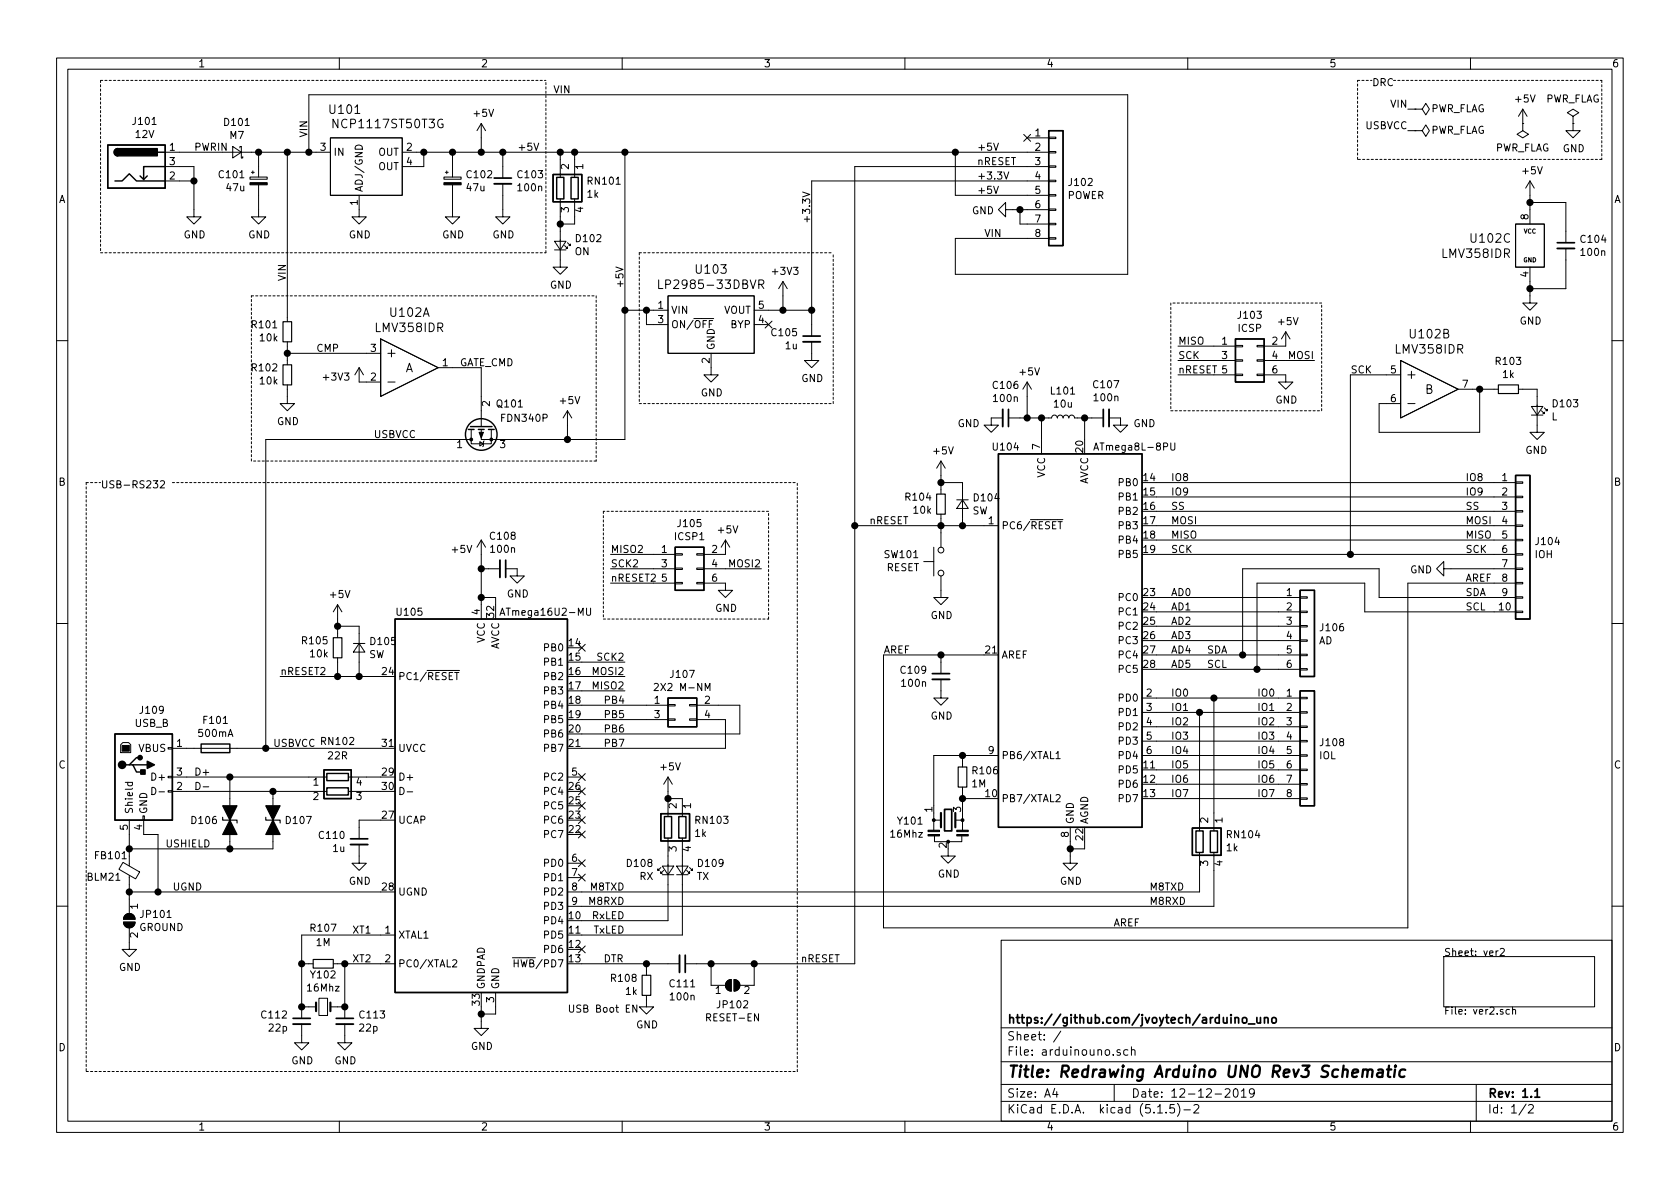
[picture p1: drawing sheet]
<svg xmlns="http://www.w3.org/2000/svg" width="297mm" height="210mm" viewBox="0 0 297 210" stroke-linecap="round" stroke-linejoin="round" font-family="sans-serif">
<g fill="none" stroke="#000" stroke-width=".18">
<path d="M10 10.3h277v189.9h-277zM12 12.2h273v186.1h-273zM60 10.3v1.9M110 10.3v1.9M160 10.3v1.9M210 10.3v1.9M248.9 19.3h1.3M250.2 19.3h1.3l.6 1 .6-1-.6-1-.6 1M250.2 19.3h.1M260 10.3v1.9M269.2 19.3l-.7 1.3M269.2 19.3v2.5"/>
<path d="M269.2 19.3l.8 1.3M29.2 29.5h5.1v8.8h1.3l-1.3 1.3-1.3-1.3h1.3M29.2 26.9h29.2M29.2 32h5.1M41.1 25.9l1.6 1-1.6 1zM42.4 26.2v-.3h.3v2h.2v-.2M44.2 31.3h3v.4h-3zM44.4 30.5h.6M44.7 30.2v.5M45.7 32.7v5.6h1.3l-1.3 1.3-1.3-1.3h1.3M45.7 26.9v4.4M50.8 26.9v30"/>
<path d="M54.6 26.9v-10.1h144.8v31.7h-30.5v-6.3h16.5M58.4 24.4h12.7v10.1h-12.7zM63 25.8a.67 .67 0 0 1 .7-.1 .67 .67 0 0 1 .4 .7h-1.3zM63.5 34.5v3.8h1.3l-1.3 1.3-1.3-1.3h1.3M71.1 26.9h114.3M74.9 26.9v2.6h-3.8M78.5 31.3h3v.4h-3zM78.7 30.5h.5M79 30.2v.5M80 32.7v5.6h1.3l-1.3 1.3-1.3-1.3h1.3M80 26.9v4.4M85.1 21.8l-.8 1.3"/>
<path d="M85.1 21.8v5.1M85.1 21.8l.8 1.3M88.9 32.5v5.8h1.3l-1.3 1.3-1.3-1.3h1.3M88.9 26.9v4.6M94.4 25.3l.4 1.3 .4-1.3M99.1 35.2v12h1.2l-1.2 1.3-1.3-1.3h1.3M99.1 26.9v4.5M101.6 35.2v4.4h-2.5M101.6 26.9v4.5M110.5 26.9v50.8h-25.4v-1.8M141.9 34l1.3 .4-1.3 .4M168.9 26.9v7.6h16.5"/>
<path d="M175.7 32.9l.4 1.3 .4-1.3M175.7 25.3l.4 1.3 .4-1.3M177.5 30.4l.4 1.3 .5-1.3M177.8 37.1v-1.3l-1.3 1.3 1.3 1.2v-1.2h7.6M180.3 37.1v2.5h5.1M181 23.8l1.2 1.2M181.6 24.4h3.8M182.2 23.8l-1.2 1.2M185.4 39.5h1.3v.2h-1.3zM185.4 37h1.3v.2h-1.3zM185.4 34.4h1.3v.3h-1.3zM185.4 31.9h1.3v.2h-1.3z"/>
<path d="M185.4 29.3h1.3v.3h-1.3zM185.4 26.8h1.3v.2h-1.3zM185.4 24.3h1.3v.2h-1.3zM185.4 29.5h-34.3v140.9h-29.9M185.4 32h-41.9v27.4M248.9 23.1h1.3M250.2 23.1h1.3l.6 1 .6-1-.6-1-.6 1M250.2 23.1h.1M268 39.6h5v7.6h-5zM269.2 21.8v1.3l1.1 .6-1.1 .7-1-.7 1-.6M269.2 21.8h.1M270.5 32l-.8 1.3"/>
<path d="M270.5 32v7.6M270.5 32l.8 1.3M270.5 35.8h6.4v7.1M278.1 20.6l1-.7-1-.6-1 .6 1 .7v1.2M278.1 21.8h.1M278.1 21.8v1.3h1.3l-1.3 1.3-1.2-1.3h1.2M67.3 59.9l10.2 5.1-10.2 5.1zM98 42.7h2.1l-1 1.5zM98 44.2h2.1M99.8 43.4l.5 .5v-.2v.2h-.2M100.3 42.9l.5 .5v-.2v.2h-.2M108.9 47.2l1.3 .4-1.3 .5"/>
<path d="M110.5 54.9h7.6M114.3 54.9v2.5h3.8M116.5 49.5v1.5h.7M118.1 52.3h15.2v10.2h-15.2zM125.1 56.3h1.1M126 56.7h-.6v1.3M133.3 54.9h10.2M133.3 57.4h2.6M134.2 50.3l.7-.1 .2-.2-.1-.4-.3-.1h-.5v1.5M134.5 50.3l.6 .7M135.3 56.8l1.2 1.2M136.5 56.8l-1.2 1.2"/>
<path d="M138.4 49.8l-.7 1.2M138.4 49.8v5.1M138.4 49.8l.8 1.2M185.4 42h1.3v.3h-1.3zM227.3 58.7l-.7 1.2M227.3 58.7v2.5h-3.8M227.3 58.7l.8 1.2M270.5 47.2v6.4h1.3l-1.3 1.3-1.3-1.3h1.3M276.9 43.9v7.1h-6.4M10 60.2h2M50.8 68.1v3.3h1.3l-1.3 1.2-1.3-1.2h1.3M50.8 60.4v4.1"/>
<path d="M50.8 62.5h16.5M63.5 65v2.6h3.8M63.5 65l-.8 1.3M63.5 65l.8 1.3M68.6 67.6h1.2M68.6 62.5h1.2M69.2 61.8v1.3M77.5 65h7.6v10.4M83.3 75.9v2.6h3.6v-2.6M83.3 77.7h-36.3v54.6M84.8 78.1l.7 .4-.7 .4zM85.6 78l-.1 .1v.8l-.2 .1"/>
<path d="M100.3 72.6l-.7 1.3M100.3 72.6v5.1M100.3 72.6l.8 1.3M125.7 62.5v3.8h1.3l-1.3 1.3-1.2-1.3h1.2M143.5 60.4v3.3h1.3l-1.3 1.3-1.3-1.3h1.3M177.3 73.9h-2v1.3h1.2l-1.2 1.2-1.3-1.2h1.3M178.3 73.9h7.6l.2-.3 .2-.2 .5 .1 .1 .4 .2-.3 .3-.2 .4 .1 .2 .4 .1-.3 .3-.2 .4 .1 .2 .4 .1-.3 .3-.2 .4 .1 .2 .4h5.1M181.6 67.6l-.8 1.2M181.6 67.6v6.3M181.6 67.6l.8 1.2M184.1 73.9v6.4M191.8 73.9v3.8"/>
<path d="M193.4 79.6l.4-1.3 .4 1.3M193.5 79.2h.6M196.1 73.9h2v1.3h1.3l-1.3 1.2-1.3-1.2h1.3M207 78.3v1.1l.2 .2h.3l.2-.2v-1.1M208.3 66.3h10.1M208.3 61.2h10.1M208.3 63.7h10.1M218.4 66.2h1.3v.2h-1.3zM218.4 63.6h1.3v.3h-1.3zM218.4 61.1h1.3v.2h-1.3zM222.2 66.2h1.3v.2h-1.3zM222.2 63.6h1.3v.3h-1.3z"/>
<path d="M222.2 61.1h1.3v.2h-1.3zM223.5 66.3h3.8v1.3h1.3l-1.3 1.2-1.2-1.2h1.2M223.5 63.7h8.9M247.6 63.7l10.2 5.1-10.2 5.1zM247.6 66.3h-8.8v31.7M248.9 71.4h1.3M248.9 66.3h1.3M249.6 65.7v1.2M257.8 68.8h7.1M261.6 68.8v7.6h-17.8v-5h3.8M268.5 68.8h3.3v7.6h-1.3l1.3 1.3 1.2-1.3h-1.2M270.8 71.9h2l-1 1.5z"/>
<path d="M270.8 73.4h2M272.5 72.6l.5 .5v-.2v.2h-.2M273 72.1l.6 .5v-.2v.2h-.3M285 60.2h2M28.4 85.1l.5-.1 .2 .4-.1 .2-.7 .7h.8M85.1 95.5v14M85.1 95.5l-.8 1.3M85.1 95.5l.8 1.3M107.9 98h11.5M119.4 97.9h1.2v.3h-1.2zM123.2 97.9h1.3v.3h-1.3zM128.3 95.5v2.5h-3.8"/>
<path d="M128.3 95.5l-.8 1.3M128.3 95.5l.7 1.3M151.1 93h25.4M163.3 99.3h1.8M165.1 96.8v5M166.4 85.3h3.8v7.7M166.4 81.5v5.9M166.4 90.9v5.9M166.4 81.5l-.8 1.3M166.4 81.5l.7 1.3M169.2 88.4h2M170.2 88.4l1 1.5h-2z"/>
<path d="M187 91.9h.9M187.1 92.2h.7M204.5 93h63.5M204.5 85.3h63.5M204.5 87.9h63.5M204.5 90.4h63.5M204.5 95.5h63.5M204.5 98h63.5M268 97.9h1.2v.3h-1.2zM268 95.4h1.2v.2h-1.2zM268 92.8h1.2v.3h-1.2zM268 90.3h1.2v.2h-1.2z"/>
<path d="M268 87.8h1.2v.2h-1.2zM268 85.2h1.2v.3h-1.2zM10 110.3h2M49.5 119.6h17.8M59.7 110.7h3.8v8.9M59.7 106.9l-.8 1.3M59.7 106.9v5.9M59.7 116.3v3.3M59.7 106.9l.8 1.3M62.5 113.8h2M63.5 113.8l1 1.5h-2zM80.3 118.6h1"/>
<path d="M80.4 118.9h.7M85.1 100.6h3.3M85.1 105.7h2.5v1.2M88.4 108.8l.4-1.3 .5 1.3M88.5 108.5h.6M89.4 100.6h2v1.2h1.3l-1.3 1.3-1.2-1.3h1.2M102.3 113.9l1.2 1.3M102.9 119.6h7.6M102.9 117.1h7.6M103.5 113.9l-1.2 1.3M103.7 107.5v1.1l.2 .2h.4l.1-.2v-1.1M107.9 100.6h11.5"/>
<path d="M107.9 103.1h11.5M119.4 103h1.2v.2h-1.2zM119.4 100.5h1.2v.2h-1.2zM123.2 103h1.3v.2h-1.3zM123.2 100.5h1.3v.2h-1.3zM124.5 103.1h3.8v1.3h1.2l-1.2 1.3-1.3-1.3h1.3M124.5 100.6h10.1M166.4 101.8v3.9h1.2l-1.2 1.2-1.3-1.2h1.3M166.4 115.8v3.3M204.5 105.7h25.4M204.5 108.2h25.4M204.5 110.7h25.4"/>
<path d="M204.5 113.3h25.4M204.5 115.8h25.4M204.5 118.4h25.4M229.9 118.2h1.2v.3h-1.2zM229.9 115.7h1.2v.2h-1.2zM229.9 113.2h1.2v.2h-1.2zM229.9 110.6h1.2v.3h-1.2zM229.9 108.1h1.2v.2h-1.2zM229.9 105.5h1.2v.3h-1.2zM255.3 100.6v-1.3l-1.3 1.3 1.3 1.2v-1.2h12.7M268 108.1h1.2v.2h-1.2zM268 105.5h1.2v.3h-1.2z"/>
<path d="M268 103h1.2v.2h-1.2zM268 100.5h1.2v.2h-1.2zM268 105.7h-24.2v-5.1h-24.1v15.2M268 108.2h-26.7v-5.1h-19.1v15.3M268 103.1h-19.1v61h-92.7v-48.3h17.8M285 110.3h2M21.3 131.7l.4-.4h1l.4 .4v1.4h-1.8zM22.1 138.3h1.3M22.6 138.3v.4l.2 .3 .6-.1v-.6M26.8 139.2a.64 .64 0 0 1 .8 .7 .64 .64 0 0 1-.8 .6zM29.7 139.8h.8v.3h-.8zM29.7 137.3h.8v.2h-.8z"/>
<path d="M29.7 132.2h.8v.3h-.8zM30.5 132.3h36.8M30.5 137.4h27.3M30.5 139.9h27.3M34.6 138.3a.64 .64 0 0 1 .8 .7 .64 .64 0 0 1-.8 .6zM35.9 139.1h1M40.6 137.4v12.7M48.3 139.9v10.2h-25.4M61.6 137.4h5.7M61.6 139.9h5.7M70.7 139.2a.64 .64 0 0 1 .8 .7 .64 .64 0 0 1-.8 .6zM100.3 137.4h2.6"/>
<path d="M102.3 139.3l1.2 1.3M102.3 136.8l1.2 1.2M102.9 124.7h15.2M102.9 127.2h15.2M102.9 122.2h7.6M103.5 139.3l-1.2 1.3M103.5 136.8l-1.2 1.2M115.7 121l.5-.2 .2 .4-.8 .9h.8M118.1 127.1h1.3v.3h-1.3zM118.1 124.6h1.3v.2h-1.3zM118.1 137.4l-.8 1.3M118.1 137.4v7"/>
<path d="M118.1 137.4l.8 1.3M121.9 127.1h1.3v.3h-1.3zM121.9 124.6h1.3v.2h-1.3zM123.2 127.2h5.1v5.1h-25.4M123.2 124.7h7.6v5.1h-27.9M124.7 122.1v-1.3l.4 1 .4-1v1.3M166.4 120.1v3.3h1.2l-1.2 1.3-1.3-1.3h1.3M170.2 133.6v2M170.2 139.2v3.3M176.5 133.6h-11.4v8.9M186.7 133.2l.4-.3v1.3M186.7 134.2h.8"/>
<path d="M201.9 123.4h28M201.9 126h28M201.9 128.5h28M201.9 131.1h28M201.9 133.6h28M204.5 136.1h25.4M204.5 138.7h25.4M212.1 126v20.9M214.6 123.4v23.5M229.9 138.6h1.2v.2h-1.2zM229.9 136h1.2v.3h-1.2zM229.9 133.5h1.2v.2h-1.2z"/>
<path d="M229.9 130.9h1.2v.3h-1.2zM229.9 128.4h1.2v.2h-1.2zM229.9 125.9h1.2v.2h-1.2zM229.9 123.3h1.2v.3h-1.2zM21.7 152.5l3 1.7-.7 1.2-3-1.7zM22.9 145v8.1M22.9 154.8v6.7M22.9 157.7h44.4M25.3 144.3h.2v.7h-.2zM25.4 145v2.6h2.5v10.1M28.1 140h1M63.5 149.3v3.3h1.3l-1.3 1.3-1.3-1.3h1.3"/>
<path d="M67.3 145h-3.8v3.3M72 140h1M100.3 152.6h2.6M100.3 155.2h2.6M102.3 144.4l1.2 1.2M102.3 141.9l1.2 1.2M102.3 147l1.2 1.2M102.3 152l1.2 1.3M102.3 154.6l1.2 1.2M103.5 144.4l-1.2 1.2M103.5 141.9l-1.2 1.2M103.5 147l-1.2 1.2"/>
<path d="M103.5 152l-1.2 1.3M103.5 154.6l-1.2 1.2M116.8 153.4l-.5 .5v-.2v.2h.3M117.1 153.2h2l-1 1.5zM117.1 154.7h2M117.3 153.9l-.5 .5v-.2v.2h.3M118.1 141.2h2.5v3.2M118.1 148.2v14.6h-15.2M119.6 153.2h2.1l-1.1 1.5zM119.6 154.7h2.1M120.6 148.2v17.1h-17.7M121.4 153.9l.5 .5v-.2v.2h-.2"/>
<path d="M121.9 153.4l.5 .5v-.2v.2h-.2M165.1 143.8v3M165.1 145h1.1M165.2 147.7v1.1h4.9v-1M167.6 150.1v1.3h1.3l-1.3 1.2-1.2-1.2h1.2M168.9 145h1.3M170.2 143.8v3M170.2 141.2h3.8M186.7 140.6l.5-.1 .3 .4-.8 .9h.8M189.2 146.3v6.3h1.3l-1.3 1.3-1.2-1.3h1.2M191.8 148.8v1.3h-2.6M204.5 141.2h25.4"/>
<path d="M212.1 150.7v7h-111.8M214.6 150.7v9.6h-114.3M229.9 141.1h1.2v.2h-1.2zM10 160.2h2M21.8 163.1h2.1a1.02 1.02 0 0 1-1 1 1.02 1.02 0 0 1-1.1-1zM22.1 161.9a1.02 1.02 0 0 1 1.1-.3 1.02 1.02 0 0 1 .7 1h-2.1zM22.9 164.1v3.8h1.2l-1.2 1.3-1.3-1.3h1.3M53.3 170.4h2.1M53.3 178h2.6M56.4 176.5h1.5v3.1h-1.5zM58.4 178h2.6M58.9 170.4h10.9"/>
<path d="M61 170.4v9.7M69.8 165.3h-16.5v14.8M80 169.8l.5-.1 .3 .4-.8 .9h.8M85.1 178v3.9h1.3l-1.3 1.2-1.3-1.2h1.3M87.6 175.5v3.8h-2.5M90.6 169.4h1.3M90.9 169.7v1.3M90.9 170.3h.7M102.3 167.3l1.2 1.2M102.9 170.4h17.2M103.5 167.3l-1.2 1.2M112.6 177.7v1.3l-.7-1.3v1.3"/>
<path d="M114.3 176v2h1.3l-1.3 1.3-1.3-1.3h1.3M114.3 170.4v2.1M125.7 170.4v3.8h2.6M128.5 173.6l.4-.3 .4-.1v2.1a1.03 1.03 0 0 1-.9-.6 1.03 1.03 0 0 1 .1-1.1zM129.8 173.2a1.02 1.02 0 0 1 1 1 1.02 1.02 0 0 1-1 1.1zM133.3 170.4v3.8h-2.5M177 166.3h108v32h-108zM255.3 169.2h26.6v8.8h-26.6zM264.9 168.1l-.4 .3M265.3 167.8l.4-.1 .3 .4-.8 .9h.8M266.9 178.6l-.4-.1-.2 .2 .1 .6h.5M267.4 178.6l.2-.1 .3 .1 .1 .7"/>
<path d="M267.4 178.1v1.2M285 160.2h2M53.3 181.1v3.3h1.3l-1.3 1.3-1.2-1.3h1.2M60 198.3v1.9M61 181.1v3.3h1.2l-1.2 1.3-1.3-1.3h1.3M110 198.3v1.9M160 198.3v1.9M177 194.8h108M177 191.8h108M177 187.8h108M177 181.8h108M186.5 192.5l-.4 1h1"/>
<path d="M186.8 193v1M187.6 182.3l-1.3 2M197 191.8v3M198 185.7l-.3-.1-.2 .2 .1 .2 .4 .2v.3h-.5M199.4 185.7l-.4-.1-.3 .3 .1 .6 .2 .1 .4-.1M200.1 185.7l.2-.1 .3 .1 .1 .9M200.1 185.1v1.5M204.7 196.8h.8M206.2 196.7v.1M207.6 195.3h-.7l-.1 .7 .2-.1 .5 .1 .2 .2-.1 .5-.2 .1-.6-.1M208.2 195.1a1.71 1.71 0 0 1 0 2.3M209.3 196.3h1.2"/>
<path d="M210 198.3v1.9M211.1 195.5l.2-.2h.4l.3 .5-1 1h1M216.6 192.7l.2-.2h.4l.3 .5-.9 1h.9M218.2 192.7l.3-.2a.94 .94 0 0 1 0 1.5l-.4-.3v-.6zM219.5 193l.4-.5v1.5M219.5 194h.8M221.8 193.2l-.3 .3h-.3l-.3-.3v-.4l.2-.2 .4-.1 .2 .2a1.13 1.13 0 0 1-.2 1.2l-.4 .1M260 198.3v1.9M261 191.8v6.5M269.8 195.2l-1.2 2M270.3 195.5l.2-.2h.3l.3 .5-.9 1h.9"/>
<circle cx="166.4" cy="97.3" r=".51"/>
<circle cx="166.4" cy="101.3" r=".51"/>
</g>
<g fill="none" stroke="#000" stroke-width=".3">
<path d="M87.4 31.5h3M142 59.4h3M275.3 42.9h3.1M178.3 72.4v3M195.1 72.4v3M89.4 99.1v3M164.8 119.1h3.1M62 148.3h3M167 143.1h1.3v3.8h-1.3zM121.2 168.9v3.1M222.2 179.9l.1 .9 .4 .1 .2-.1M222.9 179.9v1"/>
<path d="M223.6 179.9v1M51.8 180.1h3.1M59.4 180.1h3.1M219.7 180.1l.2-.2 .5 .2v.7l-.3 .1-.4-.1zM220.7 181.1h1.2M223.6 180.1l.2-.2 .4 .1v.9M224.9 180.1l.2-.2 .5 .2v.7l-.3 .1-.4-.1zM271.4 193l.4-.5v1.5M271.4 194h.8"/>
</g>
<path d="M241 189.3a.5 .5 0 0 1 .8 .1l-.1 1M241.8 189.4a.47 .47 0 0 1 .5-.3 .47 .47 0 0 1 .4 .3l-.1 1M243.7 189.2h.7v1.2M244.5 189.6l-.7 .1a.4 .4 0 0 0-.3 .3 .4 .4 0 0 0 .2 .4l.7-.1M245.2 189.1h.8M245.6 188.4l-.2 1.8v.1l.4 .1M246.7 189.1l-.2 1.3M246.7 188.4v.2l.1-.1-.1-.1v.2M248.5 189.2a.68 .68 0 0 0-1 .3l-.1 .6 .1 .2 .2 .1 .6-.1" fill="none" stroke="#000" stroke-width=".41"/>
<path d="M87.4 32.5h3M275.3 43.9h3.1M142 60.4h3M177.3 72.4v3M196.1 72.4v3M88.4 99.1v3M164.8 120.1h3.1M62 149.3h3M120.1 168.9v3.1M51.8 181.1h3.1M59.4 181.1h3.1" fill="none" stroke="#000" stroke-width=".33"/>
<g fill="none" stroke="#000" stroke-width=".25">
<path d="M19 25.6h10.2v7.7h-10.2zM20.3 32h1.3l1.3-1.3 1.2 1.3h5.1M20.8 26.3a.63 .63 0 0 0-.6 .6 .63 .63 0 0 0 .6 .7M26 31.1l-.6 .6M27.9 26.9h1.3M29.2 29.5h-3.8v2.2l-.6-.6M97.8 30.9h5.1v4.8h-5.1zM98.4 31.4h1.3v3.8h-1.3zM101 31.4h1.2v3.8h-1.2zM185.4 23.1h2.6v20.3h-2.6zM218.4 59.9h5.1v7.7h-5.1zM82.8 75.9h1"/>
<path d="M83.2 75.4h3.8M84.6 75.9h1M86.4 75.9h1M119.4 96.8h5.1v7.6h-5.1zM176.5 80.3h25.4v66h-25.4zM268 84.1h2.5v25.4h-2.5zM69.8 109.5h30.5v66h-30.5zM229.9 104.4h2.5v15.2h-2.5zM20.3 129.8h10.2v15.2h-10.2zM22.9 135.2h.6l.6 1.3h1.3M23.5 135.2h2.5M24.8 134h-.7l-1.2 1.2h-.7"/>
<path d="M35.6 131.6h5v1.5h-5zM57.3 136.1h4.8v5.1h-4.8zM57.8 136.8h3.8v1.2h-3.8zM57.8 139.3h3.8v1.3h-3.8zM118.1 123.4h5.1v5.1h-5.1zM229.9 122.2h2.5v20.3h-2.5zM116.8 143.9h5.1v4.8h-5.1zM117.5 144.4h1.2v3.8h-1.2zM120 144.4h1.3v3.8h-1.3zM210.8 146.4h5.1v4.9h-5.1zM211.5 146.9h1.2v3.8h-1.2zM214 146.9h1.3v3.8h-1.3z"/>
<circle cx="85.1" cy="76.8" r="2.79"/>
</g>
<g fill="#000" stroke="#000" stroke-width=".25">
<path d="M20.4 26.5l.4-.2v1.3a.64 .64 0 0 1-.6-.4 .64 .64 0 0 1 .2-.7zM20.8 26.3h7v1.3h-7zM24.9 136.1h.8v.8h-.8zM26 134.6l1.3 .6-1.3 .7z"/>
<circle cx="34.3" cy="32" r=".51"/>
<circle cx="45.7" cy="26.9" r=".51"/>
<circle cx="50.8" cy="26.9" r=".51"/>
<circle cx="54.6" cy="26.9" r=".51"/>
<circle cx="74.9" cy="26.9" r=".51"/>
<circle cx="80" cy="26.9" r=".51"/>
<circle cx="85.1" cy="26.9" r=".51"/>
<circle cx="88.9" cy="26.9" r=".51"/>
<circle cx="99.1" cy="26.9" r=".51"/>
<circle cx="99.1" cy="39.6" r=".51"/>
<circle cx="101.6" cy="26.9" r=".51"/>
<circle cx="110.5" cy="26.9" r=".51"/>
<circle cx="168.9" cy="26.9" r=".51"/>
<circle cx="180.3" cy="37.1" r=".51"/>
<circle cx="270.5" cy="35.8" r=".51"/>
<circle cx="110.5" cy="54.9" r=".51"/>
<circle cx="114.3" cy="54.9" r=".51"/>
<circle cx="138.4" cy="54.9" r=".51"/>
<circle cx="143.5" cy="54.9" r=".51"/>
<circle cx="270.5" cy="51" r=".51"/>
<circle cx="50.8" cy="62.5" r=".51"/>
<circle cx="100.3" cy="77.7" r=".51"/>
<circle cx="181.6" cy="73.9" r=".51"/>
<circle cx="184.2" cy="73.9" r=".51"/>
<circle cx="191.8" cy="73.9" r=".51"/>
<circle cx="261.6" cy="68.8" r=".51"/>
<circle cx="151.1" cy="93" r=".51"/>
<circle cx="166.4" cy="85.3" r=".51"/>
<circle cx="166.4" cy="93" r=".51"/>
<circle cx="170.2" cy="93" r=".51"/>
<circle cx="238.8" cy="98" r=".51"/>
<circle cx="59.7" cy="110.7" r=".51"/>
<circle cx="59.7" cy="119.6" r=".51"/>
<circle cx="63.5" cy="119.6" r=".51"/>
<circle cx="85.1" cy="105.7" r=".51"/>
<circle cx="85.1" cy="100.6" r=".51"/>
<circle cx="166.4" cy="115.8" r=".51"/>
<circle cx="219.7" cy="115.8" r=".51"/>
<circle cx="222.3" cy="118.4" r=".51"/>
<circle cx="21.6" cy="135.2" r=".63"/>
<circle cx="24.8" cy="134" r=".38"/>
<circle cx="40.6" cy="137.4" r=".51"/>
<circle cx="47" cy="132.3" r=".51"/>
<circle cx="48.3" cy="139.9" r=".51"/>
<circle cx="170.2" cy="133.6" r=".51"/>
<circle cx="212.1" cy="126" r=".51"/>
<circle cx="214.6" cy="123.4" r=".51"/>
<circle cx="22.9" cy="157.7" r=".51"/>
<circle cx="22.9" cy="150.1" r=".51"/>
<circle cx="27.9" cy="157.7" r=".51"/>
<circle cx="40.6" cy="150.1" r=".51"/>
<circle cx="118.1" cy="141.2" r=".51"/>
<circle cx="170.2" cy="141.2" r=".51"/>
<circle cx="189.2" cy="150.1" r=".51"/>
<circle cx="53.3" cy="178" r=".51"/>
<circle cx="53.3" cy="170.4" r=".51"/>
<circle cx="61" cy="170.4" r=".51"/>
<circle cx="61" cy="178" r=".51"/>
<circle cx="85.1" cy="179.3" r=".51"/>
<circle cx="114.3" cy="170.4" r=".51"/>
<circle cx="125.7" cy="170.4" r=".51"/>
<circle cx="133.4" cy="170.4" r=".51"/>
</g>
<path d="M50 56.9h1.6v3.5h-1.6zM50 64.5h1.6v3.6h-1.6zM264.9 68.1h3.6v1.5h-3.6zM165.6 87.4h1.5v3.5h-1.5zM58.9 112.8h1.6v3.5h-1.6zM169.4 135.6h1.5v3.6h-1.5zM39.4 144.5v.5h2.5v.5M47 144.5v.5h2.5v.5M55.4 169.7h3.5v1.5h-3.5zM113.5 172.5h1.6v3.5h-1.6z" fill="none" stroke="#000" stroke-width=".2"/>
<g fill="#000" stroke="#000" stroke-width=".18">
<path d="M44.2 32.3h3v.4h-3zM78.5 32.3h3v.4h-3zM84.7 76.4h.8l-.4 1.1zM21.6 131.8h1.3v1h-1.3zM164.1 147.6h2v.2h-2zM164.1 146.8h2v.3h-2zM169.2 147.6h2v.2h-2zM169.2 146.8h2v.3h-2zM21.8 163.1h2.1a1.02 1.02 0 0 1-1 1 1.02 1.02 0 0 1-1.1-1zM22.1 161.9a1.02 1.02 0 0 1 1.1-.3 1.02 1.02 0 0 1 .7 1h-2.1zM128.5 173.6l.4-.3 .4-.1v2.1a1.03 1.03 0 0 1-.9-.6 1.03 1.03 0 0 1 .1-1.1zM129.8 173.2a1.02 1.02 0 0 1 1 1 1.02 1.02 0 0 1-1 1.1z"/>
<circle cx="83.3" cy="77.7" r=".25"/>
<circle cx="86.9" cy="77.7" r=".25"/>
<circle cx="165.1" cy="145" r=".25"/>
<circle cx="170.2" cy="145" r=".25"/>
</g>
<path d="M166.4 143.8v2.5M168.9 143.8v2.5M55.9 177.3v1.5M58.4 177.3v1.5" fill="none" stroke="#000" stroke-width=".38"/>
<path d="M39.4 142.5h2.5l-1.3 2.5zM40.6 145l1.3 2.6h-2.5zM47 142.5h2.5l-1.2 2.5zM48.3 145l1.2 2.6h-2.5z" fill="#000" stroke="#000" stroke-width=".2"/>
<g fill="none" stroke="#000" stroke-width=".18" stroke-dasharray=".4 .4">
<path d="M17.8 14.2h78.7M17.8 14.2v30.5M240 14.2h2.6M246.4 14.2h36.8M283.2 14.2v14M240 28.2v-14M283.2 28.2h-43.2M17.8 44.7h78.7M44.4 52.3h61M96.5 44.7v-30.5M105.4 52.3v29.2M113 44.7h34.3"/>
<path d="M113 44.7v26.7M207 53.6v19M233.7 53.6h-26.7M113 71.4h34.3M147.3 71.4v-26.7M207 72.6h26.7M233.7 72.6v-19M15.2 85.3h2.6M15.2 85.3v104.2M30.5 85.3h110.5M44.4 81.5v-29.2M105.4 81.5h-61"/>
<path d="M106.7 90.4v19.1M135.9 90.4h-29.2M106.7 109.5h29.2M135.9 109.5v-19.1M15.2 189.5h125.8M141 189.5v-104.2"/>
</g>
<text font-size="2.8" x="178" y="190.5">Title: Redrawing Arduino UNO Rev3 Schematic</text>
<g font-size="2.1">
<text x="58.4" y="20.1">U101</text>
<text x="59.4" y="22.7">NCP1117ST50T3G</text>
<text x="255.1" y="45.6">LMV358IDR</text>
<text x="260.2" y="42.9">U102C</text>
<text x="117.5" y="51.1">LP2985-33DBVR</text>
<text x="123.2" y="48.4">U103</text>
<text x="66.5" y="58.7">LMV358IDR</text>
<text x="69.1" y="56">U102A</text>
<text x="249.4" y="59.8">U102B</text>
<text x="71.6" y="65.8">A</text>
<text x="246.9" y="62.5">LMV358IDR</text>
<text x="252" y="69.6">B</text>
<text x="178" y="184">Sheet: /</text>
<text x="178" y="181">https://github.com/jvoytech/arduino_uno</text>
<text x="178" y="186.7">File: arduinouno.sch</text>
<text x="178" y="196.9">KiCad E.D.A. kicad (5.1.5)-2</text>
<text x="178" y="194.1">Size: A4</text>
<text x="200" y="194.1">Date: 12-12-2019</text>
<text x="263" y="194.1">Rev: 1.1</text>
<text x="263" y="196.9">Id: 1/2</text>
</g>
<g font-size="1.8">
<text x="35" y="11.9">1</text>
<text x="85" y="11.9">2</text>
<text x="135" y="11.9">3</text>
<text x="185" y="11.9">4</text>
<text x="235" y="11.9">5</text>
<text x="285" y="11.9">6</text>
<text x="97.8" y="16.5">VIN</text>
<text x="242.6" y="15.2">DRC</text>
<text x="23.6" y="22.1">J101</text>
<text x="39.8" y="22.3">D101</text>
<text x="83.9" y="20.7">+5V</text>
<text x="241.5" y="22.9">USBVCC</text>
<text x="246" y="19">VIN</text>
<text x="252.9" y="19.9">PWR_FLAG</text>
<text x="252.9" y="23.7">PWR_FLAG</text>
<text x="268" y="18.1">+5V</text>
<text x="273.2" y="18.1">PWR_FLAG</text>
<text x="24" y="24.4">12V</text>
<text x="30" y="26.7">1</text>
<text x="30" y="29.2">3</text>
<text x="34.3" y="26.7">PWRIN</text>
<text x="40.7" y="24.6">M7</text>
<text x="54.4" y="24.4" transform="rotate(-90 54.4 24.4)">VIN</text>
<text x="56.7" y="26.7">3</text>
<text x="58.9" y="27.6">IN</text>
<text x="66.9" y="27.6">OUT</text>
<text x="71.9" y="26.7">2</text>
<text x="71.9" y="29.2">4</text>
<text x="91.4" y="26.7">+5V</text>
<text x="100.6" y="29.9" transform="rotate(-90 100.6 29.9)">2</text>
<text x="103.1" y="29.9" transform="rotate(-90 103.1 29.9)">1</text>
<text x="172.7" y="29.2">nRESET</text>
<text x="172.7" y="26.7">+5V</text>
<text x="183" y="24.1">1</text>
<text x="183" y="26.7">2</text>
<text x="183" y="29.2">3</text>
<text x="264.3" y="26.8">PWR_FLAG</text>
<text x="276.3" y="26.9">GND</text>
<text x="10.4" y="35.9">A</text>
<text x="30" y="31.7">2</text>
<text x="38.8" y="31.5">C101</text>
<text x="40.1" y="33.8">47u</text>
<text x="64.1" y="34" transform="rotate(-90 64.1 34)">ADJ/GND</text>
<text x="66.9" y="30.1">OUT</text>
<text x="82.6" y="33.8">47u</text>
<text x="82.7" y="31.5">C102</text>
<text x="91.6" y="31.5">C103</text>
<text x="91.7" y="33.8">100n</text>
<text x="103.9" y="35">1k</text>
<text x="104.1" y="32.7">RN101</text>
<text x="172.7" y="31.7">+3.3V</text>
<text x="172.7" y="34.3">+5V</text>
<text x="183" y="31.7">4</text>
<text x="183" y="34.3">5</text>
<text x="188.7" y="35.2">POWER</text>
<text x="189.1" y="32.9">J102</text>
<text x="269.3" y="30.8">+5V</text>
<text x="285.4" y="35.9">A</text>
<text x="63.2" y="36.3" transform="rotate(-90 63.2 36.3)">1</text>
<text x="100.6" y="37.6" transform="rotate(-90 100.6 37.6)">3</text>
<text x="103.1" y="37.6" transform="rotate(-90 103.1 37.6)">4</text>
<text x="143.3" y="39.6" transform="rotate(-90 143.3 39.6)">+3.3V</text>
<text x="171.9" y="37.9">GND</text>
<text x="174" y="41.9">VIN</text>
<text x="183" y="36.8">6</text>
<text x="183" y="39.4">7</text>
<text x="183" y="41.9">8</text>
<text x="270.3" y="38.8" transform="rotate(-90 270.3 38.8)">8</text>
<text x="32.5" y="42.2">GND</text>
<text x="43.9" y="42.2">GND</text>
<text x="61.7" y="42.2">GND</text>
<text x="78.2" y="42.2">GND</text>
<text x="87.1" y="42.2">GND</text>
<text x="101.6" y="45.1">ON</text>
<text x="102" y="42.8">D102</text>
<text x="279.6" y="42.9">C104</text>
<text x="279.7" y="45.3">100n</text>
<text x="50.5" y="49.8" transform="rotate(-90 50.5 49.8)">VIN</text>
<text x="97.2" y="51">GND</text>
<text x="110.2" y="51" transform="rotate(-90 110.2 51)">+5V</text>
<text x="136.7" y="48.6">+3V3</text>
<text x="270.3" y="49" transform="rotate(-90 270.3 49)">4</text>
<text x="44.7" y="58.1">R101</text>
<text x="116.4" y="54.6">1</text>
<text x="116.4" y="57.1">3</text>
<text x="118.6" y="55.5">VIN</text>
<text x="118.6" y="58">ON/OFF</text>
<text x="127.9" y="55.5">VOUT</text>
<text x="129.2" y="58">BYP</text>
<text x="134.1" y="57.1">4</text>
<text x="134.1" y="54.6">5</text>
<text x="136.6" y="59.5">C105</text>
<text x="218.9" y="58.7">ICSP</text>
<text x="219" y="56.4">J103</text>
<text x="226.1" y="57.5">+5V</text>
<text x="268.7" y="57.4">GND</text>
<text x="44.7" y="65.7">R102</text>
<text x="46" y="60.4">10k</text>
<text x="55.9" y="62.2">CMP</text>
<text x="65.6" y="62.2">3</text>
<text x="78.3" y="64.8">1</text>
<text x="81.3" y="64.8">GATE_CMD</text>
<text x="125.5" y="64.2" transform="rotate(-90 125.5 64.2)">2</text>
<text x="126.4" y="62" transform="rotate(-90 126.4 62)">GND</text>
<text x="138.9" y="61.8">1u</text>
<text x="208.3" y="63.5">SCK</text>
<text x="208.3" y="61">MISO</text>
<text x="216.1" y="61">1</text>
<text x="216.1" y="63.5">3</text>
<text x="224.9" y="61">2</text>
<text x="224.9" y="63.5">4</text>
<text x="227.9" y="63.5">MOSI</text>
<text x="264.6" y="64.5">R103</text>
<text x="46" y="68">10k</text>
<text x="57.3" y="67.3">+3V3</text>
<text x="65.6" y="67.3">2</text>
<text x="86.6" y="71.9" transform="rotate(-90 86.6 71.9)">2</text>
<text x="99.1" y="71.5">+5V</text>
<text x="123.9" y="70.1">GND</text>
<text x="141.7" y="67.6">GND</text>
<text x="175.7" y="68.8">C106</text>
<text x="175.8" y="71.1">100n</text>
<text x="180.4" y="66.4">+5V</text>
<text x="185.9" y="69.8">L101</text>
<text x="193.4" y="68.7">C107</text>
<text x="193.6" y="71">100n</text>
<text x="208.3" y="66">nRESET 5</text>
<text x="224.9" y="66">6</text>
<text x="225.5" y="71.4">GND</text>
<text x="238.8" y="66">SCK</text>
<text x="245.9" y="66">5</text>
<text x="245.9" y="71.1">6</text>
<text x="258.6" y="68.6">7</text>
<text x="265.7" y="66.8">1k</text>
<text x="49" y="75.2">GND</text>
<text x="66" y="77.5">USBVCC</text>
<text x="88" y="72.1">Q101</text>
<text x="88.8" y="74.6">FDN340P</text>
<text x="169.3" y="75.5">GND</text>
<text x="186.4" y="72.1">10u</text>
<text x="200.4" y="75.5">GND</text>
<text x="274.3" y="74.3">L</text>
<text x="274.7" y="72">D103</text>
<text x="80.8" y="79.2">1</text>
<text x="88.4" y="79.2">3</text>
<text x="165.2" y="80.4">+5V</text>
<text x="175.7" y="79.7">U104</text>
<text x="183.9" y="79.5" transform="rotate(-90 183.9 79.5)">7</text>
<text x="191.5" y="80" transform="rotate(-90 191.5 80)">20</text>
<text x="194.1" y="79.7">ATmega8L-8PU</text>
<text x="269.7" y="80.3">GND</text>
<text x="10.4" y="85.9">B</text>
<text x="17.8" y="86.4">USB-RS232</text>
<text x="160.2" y="88.5">R104</text>
<text x="172.3" y="88.7">D104</text>
<text x="184.8" y="84.5" transform="rotate(-90 184.8 84.5)">VCC</text>
<text x="192.4" y="85.8" transform="rotate(-90 192.4 85.8)">AVCC</text>
<text x="198" y="86">PB0</text>
<text x="198" y="88.5">PB1</text>
<text x="202.2" y="85.1">14</text>
<text x="202.2" y="87.6">15</text>
<text x="207" y="85.1">IO8</text>
<text x="207" y="87.6">IO9</text>
<text x="259.1" y="85.1">IO8</text>
<text x="259.1" y="87.6">IO9</text>
<text x="265.6" y="85.1">1</text>
<text x="265.6" y="87.6">2</text>
<text x="285.4" y="85.9">B</text>
<text x="86.8" y="95.4">C108</text>
<text x="119.4" y="95.5">ICSP1</text>
<text x="120" y="93.2">J105</text>
<text x="127.1" y="94.3">+5V</text>
<text x="153.7" y="92.7">nRESET</text>
<text x="161.6" y="90.9">10k</text>
<text x="171.9" y="91">SW</text>
<text x="174.8" y="92.7">1</text>
<text x="177" y="93.6">PC6/RESET</text>
<text x="198" y="91.1">PB2</text>
<text x="198" y="93.6">PB3</text>
<text x="202.2" y="90.2">16</text>
<text x="202.2" y="92.7">17</text>
<text x="202.2" y="95.2">18</text>
<text x="207" y="95.2">MISO</text>
<text x="207" y="90.2">SS</text>
<text x="207" y="92.7">MOSI</text>
<text x="259.1" y="95.2">MISO</text>
<text x="259.1" y="90.2">SS</text>
<text x="259.1" y="92.7">MOSI</text>
<text x="265.6" y="90.2">3</text>
<text x="265.6" y="92.7">4</text>
<text x="265.6" y="95.2">5</text>
<text x="80" y="97.8">+5V</text>
<text x="86.9" y="97.8">100n</text>
<text x="107.9" y="97.8">MISO2</text>
<text x="107.9" y="100.3">SCK2</text>
<text x="117" y="97.8">1</text>
<text x="117" y="100.3">3</text>
<text x="125.9" y="97.8">2</text>
<text x="125.9" y="100.3">4</text>
<text x="129.1" y="100.3">MOSI2</text>
<text x="156.5" y="98.7">SW101</text>
<text x="156.7" y="101">RESET</text>
<text x="198" y="96.1">PB4</text>
<text x="198" y="98.7">PB5</text>
<text x="202.2" y="97.8">19</text>
<text x="207" y="97.8">SCK</text>
<text x="249.3" y="101.4">GND</text>
<text x="259.1" y="97.8">SCK</text>
<text x="265.6" y="97.8">6</text>
<text x="265.6" y="100.3">7</text>
<text x="271.4" y="98.7">IOH</text>
<text x="271.7" y="96.4">J104</text>
<text x="58.5" y="105.8">+5V</text>
<text x="89.6" y="105.7">GND</text>
<text x="107.9" y="102.9">nRESET2</text>
<text x="117" y="102.9">5</text>
<text x="125.9" y="102.9">6</text>
<text x="198" y="106.3">PC0</text>
<text x="202.2" y="105.4">23</text>
<text x="202.2" y="107.9">24</text>
<text x="207" y="105.4">AD0</text>
<text x="207" y="107.9">AD1</text>
<text x="227.5" y="105.4">1</text>
<text x="227.5" y="107.9">2</text>
<text x="259.1" y="102.9">AREF</text>
<text x="259.1" y="107.9">SCL</text>
<text x="259.1" y="105.4">SDA</text>
<text x="265.1" y="107.9">10</text>
<text x="265.6" y="102.9">8</text>
<text x="265.6" y="105.4">9</text>
<text x="53.5" y="113.9">R105</text>
<text x="70.3" y="108.9">U105</text>
<text x="84.8" y="108.7" transform="rotate(-90 84.8 108.7)">4</text>
<text x="85.7" y="113.7" transform="rotate(-90 85.7 113.7)">VCC</text>
<text x="87.4" y="109.2" transform="rotate(-90 87.4 109.2)">32</text>
<text x="89.3" y="108.9">ATmega16U2-MU</text>
<text x="126.4" y="108.2">GND</text>
<text x="164.5" y="109.5">GND</text>
<text x="198" y="108.8">PC1</text>
<text x="198" y="111.4">PC2</text>
<text x="198" y="113.9">PC3</text>
<text x="202.2" y="110.5">25</text>
<text x="202.2" y="113">26</text>
<text x="207" y="110.5">AD2</text>
<text x="207" y="113">AD3</text>
<text x="227.5" y="110.5">3</text>
<text x="227.5" y="113">4</text>
<text x="233.1" y="113.9">AD</text>
<text x="233.6" y="111.6">J106</text>
<text x="49.5" y="119.4">nRESET2</text>
<text x="54.9" y="116.3">10k</text>
<text x="65.2" y="116.4">SW</text>
<text x="65.6" y="114.1">D105</text>
<text x="67.6" y="119.4">24</text>
<text x="88.3" y="115" transform="rotate(-90 88.3 115)">AVCC</text>
<text x="96.4" y="115.2">PB0</text>
<text x="96.4" y="117.7">PB1</text>
<text x="100.6" y="114.3">14</text>
<text x="100.6" y="116.8">15</text>
<text x="100.6" y="119.4">16</text>
<text x="105" y="119.4">MOSI2</text>
<text x="105.8" y="116.8">SCK2</text>
<text x="118.7" y="119.9">J107</text>
<text x="156.2" y="115.6">AREF</text>
<text x="159.4" y="119.1">C109</text>
<text x="174.3" y="115.6">21</text>
<text x="177" y="116.5">AREF</text>
<text x="198" y="116.5">PC4</text>
<text x="198" y="119">PC5</text>
<text x="202.2" y="115.6">27</text>
<text x="202.2" y="118.1">28</text>
<text x="207" y="115.6">AD4</text>
<text x="207" y="118.1">AD5</text>
<text x="213.4" y="115.6">SDA</text>
<text x="213.4" y="118.1">SCL</text>
<text x="227.5" y="115.6">5</text>
<text x="227.5" y="118.1">6</text>
<text x="70.4" y="120.3">PC1/RESET</text>
<text x="96.4" y="120.3">PB2</text>
<text x="96.4" y="122.8">PB3</text>
<text x="96.4" y="125.3">PB4</text>
<text x="100.6" y="121.9">17</text>
<text x="100.6" y="124.5">18</text>
<text x="105" y="121.9">MISO2</text>
<text x="106.7" y="124.5">PB4</text>
<text x="115.7" y="124.5">1</text>
<text x="116.4" y="122.2">2X2 M-NM</text>
<text x="124.6" y="124.5">2</text>
<text x="159.6" y="121.5">100n</text>
<text x="198" y="124.1">PD0</text>
<text x="202.7" y="123.2">2</text>
<text x="202.7" y="125.7">3</text>
<text x="207" y="125.7">IO1</text>
<text x="207" y="123.2">IO0</text>
<text x="222.2" y="125.7">IO1</text>
<text x="222.2" y="123.2">IO0</text>
<text x="227.5" y="123.2">1</text>
<text x="227.5" y="125.7">2</text>
<text x="23.9" y="128.5">USB_B</text>
<text x="24.9" y="126.2">J109</text>
<text x="35.2" y="130.3">500mA</text>
<text x="36.1" y="128">F101</text>
<text x="56.9" y="131.7">RN102</text>
<text x="96.4" y="127.9">PB5</text>
<text x="96.4" y="130.4">PB6</text>
<text x="100.6" y="127">19</text>
<text x="100.6" y="129.5">20</text>
<text x="106.7" y="129.5">PB6</text>
<text x="106.7" y="127">PB5</text>
<text x="115.7" y="127">3</text>
<text x="124.6" y="127">4</text>
<text x="164.5" y="127.2">GND</text>
<text x="198" y="126.6">PD1</text>
<text x="198" y="129.2">PD2</text>
<text x="198" y="131.7">PD3</text>
<text x="202.7" y="128.3">4</text>
<text x="202.7" y="130.8">5</text>
<text x="207" y="128.3">IO2</text>
<text x="207" y="130.8">IO3</text>
<text x="222.2" y="130.8">IO3</text>
<text x="222.2" y="128.3">IO2</text>
<text x="227.5" y="128.3">3</text>
<text x="227.5" y="130.8">4</text>
<text x="233.6" y="131.9">J108</text>
<text x="10.4" y="135.9">C</text>
<text x="24.6" y="133">VBUS</text>
<text x="31.3" y="132.1">1</text>
<text x="31.3" y="137.2">3</text>
<text x="34.3" y="137.2">D+</text>
<text x="48.3" y="132.1">USBVCC</text>
<text x="58.1" y="134.3">22R</text>
<text x="67.6" y="137.2">29</text>
<text x="67.6" y="132.1">31</text>
<text x="70.4" y="133">UVCC</text>
<text x="96.4" y="133">PB7</text>
<text x="100.6" y="132.1">21</text>
<text x="101.1" y="137.2">5</text>
<text x="106.7" y="132.1">PB7</text>
<text x="116.9" y="136.2">+5V</text>
<text x="172.1" y="136.9">R106</text>
<text x="174.8" y="133.3">9</text>
<text x="177" y="134.2">PB6/XTAL1</text>
<text x="198" y="136.8">PD5</text>
<text x="198" y="134.2">PD4</text>
<text x="202.2" y="135.9">11</text>
<text x="202.7" y="133.3">6</text>
<text x="207" y="133.3">IO4</text>
<text x="207" y="135.9">IO5</text>
<text x="222.2" y="135.9">IO5</text>
<text x="222.2" y="133.3">IO4</text>
<text x="227.5" y="133.3">5</text>
<text x="227.5" y="135.9">6</text>
<text x="233.2" y="134.3">IOL</text>
<text x="285.4" y="135.9">C</text>
<text x="27.2" y="138">D+</text>
<text x="31.3" y="139.7">2</text>
<text x="55.4" y="138.9">1</text>
<text x="55.4" y="141.5">2</text>
<text x="63" y="141.5">3</text>
<text x="63" y="138.9">4</text>
<text x="67.6" y="139.7">30</text>
<text x="70.4" y="138">D+</text>
<text x="96.4" y="143.1">PC5</text>
<text x="96.4" y="140.6">PC4</text>
<text x="96.4" y="138">PC2</text>
<text x="100.6" y="142.2">25</text>
<text x="100.6" y="139.7">26</text>
<text x="119.6" y="143" transform="rotate(-90 119.6 143)">2</text>
<text x="122.2" y="143" transform="rotate(-90 122.2 143)">1</text>
<text x="164.8" y="143.6" transform="rotate(-90 164.8 143.6)">1</text>
<text x="169.9" y="143.6" transform="rotate(-90 169.9 143.6)">3</text>
<text x="171.9" y="139.2">1M</text>
<text x="174.3" y="141">10</text>
<text x="177" y="141.9">PB7/XTAL2</text>
<text x="198" y="139.3">PD6</text>
<text x="198" y="141.9">PD7</text>
<text x="202.2" y="138.4">12</text>
<text x="202.2" y="141">13</text>
<text x="207" y="138.4">IO6</text>
<text x="207" y="141">IO7</text>
<text x="222.2" y="141">IO7</text>
<text x="222.2" y="138.4">IO6</text>
<text x="227.5" y="138.4">7</text>
<text x="227.5" y="141">8</text>
<text x="22.6" y="146.8" transform="rotate(-90 22.6 146.8)">5</text>
<text x="23.5" y="144" transform="rotate(-90 23.5 144)">Shield</text>
<text x="25.1" y="146.8" transform="rotate(-90 25.1 146.8)">4</text>
<text x="26" y="144" transform="rotate(-90 26 144)">GND</text>
<text x="29.2" y="149.9">USHIELD</text>
<text x="34" y="145.7">D106</text>
<text x="50.7" y="145.7">D107</text>
<text x="56.5" y="148.4">C110</text>
<text x="67.6" y="144.8">27</text>
<text x="70.4" y="145.7">UCAP</text>
<text x="96.4" y="148.2">PC7</text>
<text x="96.4" y="145.7">PC6</text>
<text x="100.6" y="147.3">22</text>
<text x="100.6" y="144.8">23</text>
<text x="122.9" y="148">1k</text>
<text x="123.1" y="145.7">RN103</text>
<text x="157.6" y="148.1">16Mhz</text>
<text x="158.9" y="145.8">Y101</text>
<text x="167.4" y="150" transform="rotate(-90 167.4 150)">2</text>
<text x="189" y="148.1" transform="rotate(-90 189 148.1)">8</text>
<text x="189.9" y="145.8" transform="rotate(-90 189.9 145.8)">GND</text>
<text x="191.5" y="148.5" transform="rotate(-90 191.5 148.5)">22</text>
<text x="192.4" y="145.8" transform="rotate(-90 192.4 145.8)">AGND</text>
<text x="213.6" y="145.5" transform="rotate(-90 213.6 145.5)">2</text>
<text x="216.2" y="145.5" transform="rotate(-90 216.2 145.5)">1</text>
<text x="217.1" y="148.2">RN104</text>
<text x="15.5" y="155.7">BLM21</text>
<text x="16.9" y="151.9">FB101</text>
<text x="58.9" y="150.7">1u</text>
<text x="96.4" y="153.3">PD0</text>
<text x="96.4" y="155.8">PD1</text>
<text x="101.1" y="152.4">6</text>
<text x="101.1" y="154.9">7</text>
<text x="111" y="153.3">D108</text>
<text x="113.1" y="155.6">RX</text>
<text x="119.6" y="150.6" transform="rotate(-90 119.6 150.6)">3</text>
<text x="122.2" y="150.6" transform="rotate(-90 122.2 150.6)">4</text>
<text x="123.2" y="155.6">TX</text>
<text x="123.5" y="153.3">D109</text>
<text x="165.8" y="155.2">GND</text>
<text x="213.6" y="153.1" transform="rotate(-90 213.6 153.1)">3</text>
<text x="216.2" y="153.1" transform="rotate(-90 216.2 153.1)">4</text>
<text x="216.9" y="150.5">1k</text>
<text x="24.4" y="160.8" transform="rotate(-90 24.4 160.8)">1</text>
<text x="30.5" y="157.5">UGND</text>
<text x="61.7" y="156.5">GND</text>
<text x="67.6" y="157.5">28</text>
<text x="70.4" y="158.4">UGND</text>
<text x="96.4" y="158.4">PD2</text>
<text x="96.4" y="160.9">PD3</text>
<text x="101.1" y="157.5">8</text>
<text x="101.1" y="160">9</text>
<text x="104.3" y="160">M8RXD</text>
<text x="104.5" y="157.5">M8TXD</text>
<text x="187.4" y="156.5">GND</text>
<text x="203.2" y="160">M8RXD</text>
<text x="203.2" y="157.5">M8TXD</text>
<text x="24.4" y="165.8" transform="rotate(-90 24.4 165.8)">2</text>
<text x="24.6" y="164.6">GROUND</text>
<text x="25" y="162.3">JP101</text>
<text x="55" y="164.8">R107</text>
<text x="55.9" y="167.3">1M</text>
<text x="62.2" y="165.1">XT1</text>
<text x="68.1" y="165.1">1</text>
<text x="70.4" y="166">XTAL1</text>
<text x="96.4" y="163.4">PD4</text>
<text x="96.4" y="166">PD5</text>
<text x="100.6" y="162.6">10</text>
<text x="100.6" y="165.1">11</text>
<text x="100.6" y="167.6">12</text>
<text x="104.7" y="162.6">RxLED</text>
<text x="104.9" y="165.1">TxLED</text>
<text x="196.8" y="163.8">AREF</text>
<text x="21" y="171.7">GND</text>
<text x="55.1" y="173">Y102</text>
<text x="62.2" y="170.2">XT2</text>
<text x="68.1" y="170.2">2</text>
<text x="70.4" y="171.1">PC0/XTAL2</text>
<text x="91.7" y="171.1">HWB/PD7</text>
<text x="96.4" y="168.5">PD6</text>
<text x="100.6" y="170.2">13</text>
<text x="106.7" y="170.2">DTR</text>
<text x="108.2" y="173.6">R108</text>
<text x="141.6" y="170.2">nRESET</text>
<text x="255.3" y="169.1">Sheet: ver2</text>
<text x="54.5" y="175.3">16Mhz</text>
<text x="84.8" y="177.7" transform="rotate(-90 84.8 177.7)">33</text>
<text x="85.7" y="175" transform="rotate(-90 85.7 175)">GNDPAD</text>
<text x="87.4" y="177.3" transform="rotate(-90 87.4 177.3)">3</text>
<text x="88.3" y="175" transform="rotate(-90 88.3 175)">GND</text>
<text x="100.3" y="179.1">USB Boot EN</text>
<text x="110.7" y="175.9">1k</text>
<text x="118.5" y="174.6">C111</text>
<text x="118.6" y="176.9">100n</text>
<text x="126.5" y="175.8">1</text>
<text x="127" y="178.3">JP102</text>
<text x="131.6" y="175.8">2</text>
<text x="255.3" y="179.4">File: ver2.sch</text>
<text x="10.4" y="185.9">D</text>
<text x="46.4" y="180.1">C112</text>
<text x="47.6" y="182.4">22p</text>
<text x="63.6" y="182.4">22p</text>
<text x="63.7" y="180.1">C113</text>
<text x="83.3" y="185.7">GND</text>
<text x="112.5" y="181.9">GND</text>
<text x="125.1" y="180.6">RESET-EN</text>
<text x="285.4" y="185.9">D</text>
<text x="51.5" y="188.2">GND</text>
<text x="59.1" y="188.2">GND</text>
<text x="35" y="199.9">1</text>
<text x="85" y="199.9">2</text>
<text x="135" y="199.9">3</text>
<text x="185" y="199.9">4</text>
<text x="235" y="199.9">5</text>
<text x="285" y="199.9">6</text>
</g>
<g font-size="1.1">
<text x="269.4" y="41.3">VCC</text>
<text x="269.3" y="46.4">GND</text>
</g>
</svg>
